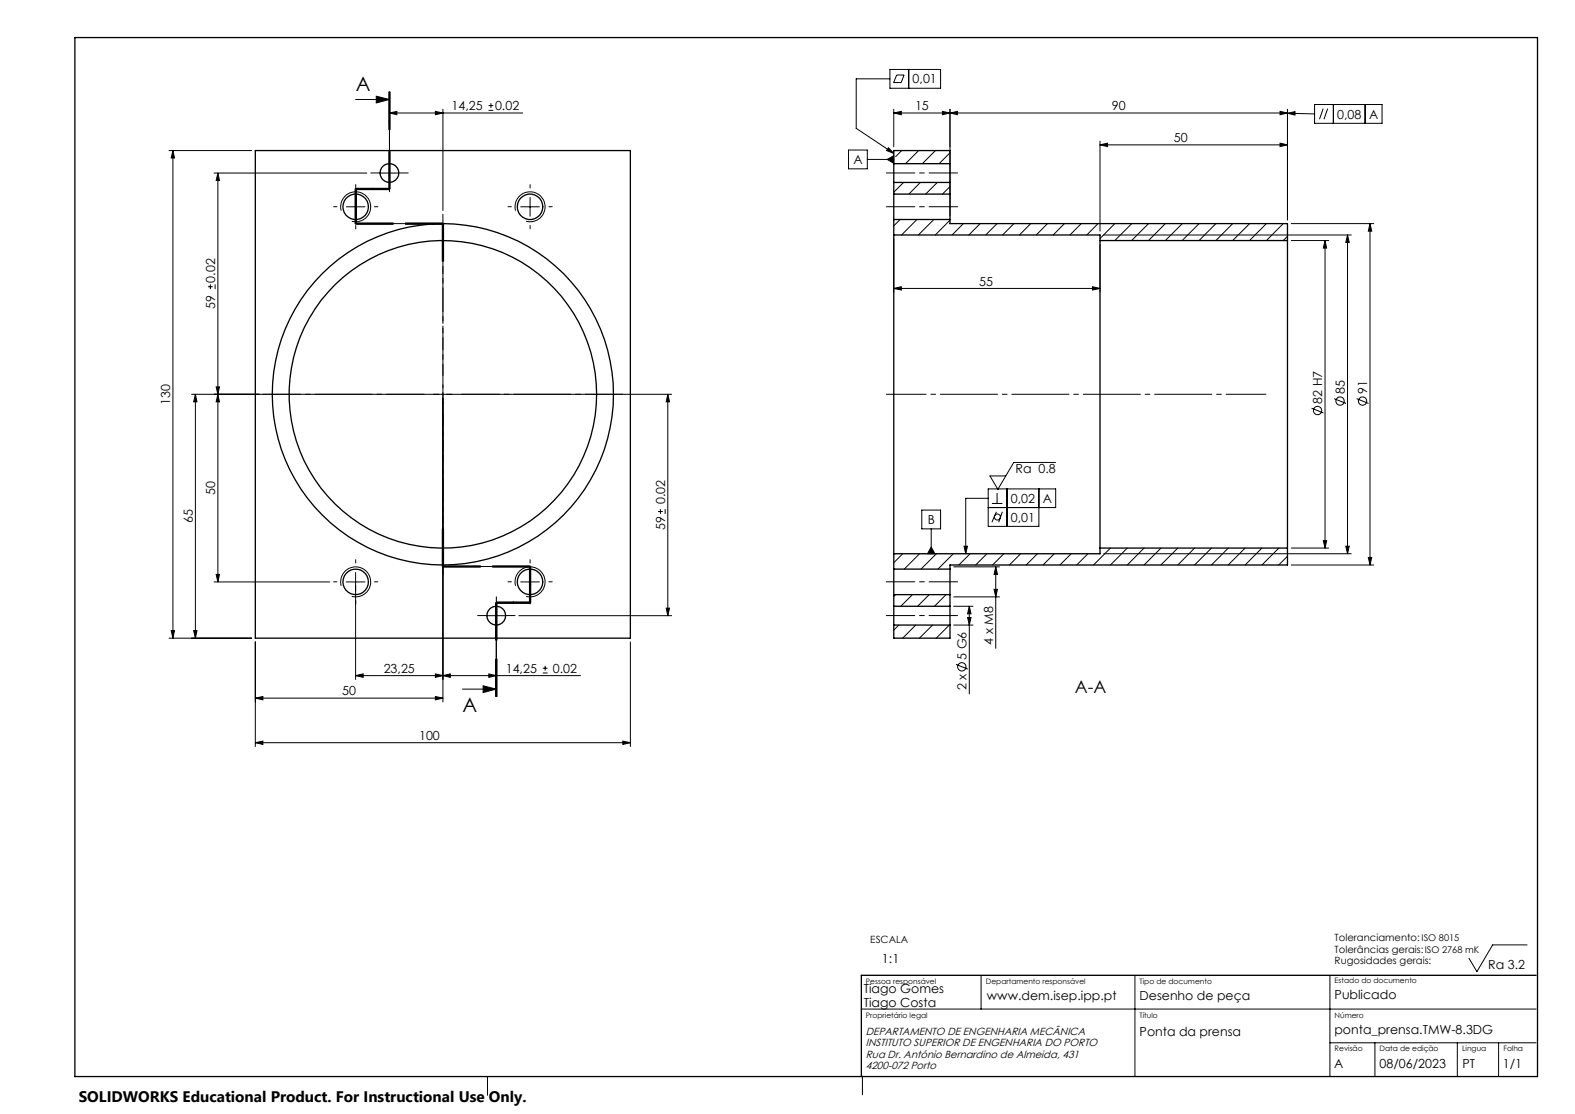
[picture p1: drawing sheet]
<svg xmlns="http://www.w3.org/2000/svg" width="420mm" height="297mm" viewBox="0 0 420 297" stroke-linecap="round" stroke-linejoin="round" font-family="sans-serif">
<g fill="none" stroke="#000" stroke-width=".35">
<path d="M20 10h390v277h-390zM68.1 40.1h100v130h-100zM238.3 51.7v6.8M238.3 43.6v5M238.3 43.6v-3.5h15v3.5M238.3 48.6v3.1M238.3 58.5v4.1M238.3 58.5h15M238.3 51.7h15M238.3 48.6h15M238.3 43.6h15M253.3 51.7v6.8"/>
<path d="M253.3 43.6v5M253.3 48.6v3.1M253.3 58.5v1.1h90v4.5M238.3 62.6v85M238.3 62.6h55v1.5M293.3 64.1v82M293.3 64.1h50M343.3 64.1v82M238.3 151.7v6.8M238.3 147.6v4.1M238.3 158.5v3.1M238.3 151.7h15"/>
<path d="M238.3 158.5h15M253.3 151.7v6.8M253.3 158.5v3.1M293.3 146.1v1.5h-55M293.3 146.1h50M343.3 146.1v4.5h-90v1.1M238.3 161.6v5M238.3 166.6v3.5h15v-3.5M238.3 161.6h15M238.3 166.6h15M253.3 161.6v5M409.6 260h-179.9v27"/>
<circle cx="94.9" cy="55.1" r="3.4"/>
<circle cx="103.8" cy="46.1" r="2.5"/>
<circle cx="141.3" cy="55.1" r="3.4"/>
<circle cx="118.1" cy="105.1" r="45.5"/>
<circle cx="118.1" cy="105.1" r="41"/>
<circle cx="94.8" cy="155.1" r="3.4"/>
<circle cx="141.3" cy="155.1" r="3.4"/>
<circle cx="132.4" cy="164.1" r="2.5"/>
</g>
<g fill="none" stroke="#000" stroke-width=".27">
<path d="M237.3 18.5h13.5v5h-13.5zM239.1 20h2l-.8 2h-2zM242.3 18.5v5M94.8 26.5h9.1M100.3 25.6l3.6 .9-3.6 .9zM103.7 24.5v10M103.9 30.1l1.9-.4v.9zM103.9 30.1h35.5M103.9 24.5v15.6M104 24.5v10M116.1 29.7l2 .4-2 .5zM118.1 29.1v27"/>
<path d="M130.3 29.4h1.3M130.3 28.1h1.3M130.9 27.5v1.3M236.9 39.4l1.4 1.5-1.9-.8zM237.3 21h-9v13.2l10 6.7M238.3 30.1l2-.4v.9zM238.3 29.1v10M251.3 29.7l2 .4-2 .5zM253.3 30.1l2-.4v.9zM253.3 29.1v28.4M293.3 38.6l2-.4v.9zM293.3 37.6v24"/>
<path d="M293.3 38.6h50M341.3 38.2l2 .4-2 .5zM341.3 29.7l2 .4-2 .5zM343.3 30.2l7.3 .2M343.3 30.2l2-.4v.9zM343.3 30.1h-105M343.3 29.1v29.5M350.6 27.9h17.9v5h-17.9zM352.8 29l-.9 2.8M354 29l-.9 2.8M355.6 27.9v5M364 27.9v5"/>
<path d="M45.1 40.1h22M46.1 40.1l.4 2h-.9zM46.1 40.1v130M57.1 46.1h40.7M58.1 46.1v109M58.1 46.1l.4 2h-.9zM91 56.2a4 4 0 0 1 3.5-5.1 4 4 0 0 1 4.3 4.4 4 4 0 0 1-5 3.5M92.4 55.1h4.9M94.7 50.4v9.2M94.8 52.6v5M94.9 50.6h9M94.9 50.2h9"/>
<path d="M94.9 59.4h10M94.9 59.8h10M95 50.4v9.2M101.4 46.1h4.9M103.7 40.4v10M103.9 40.4v10h-9v9.2h10M104 40.4v10M108.1 59.6h10v10M108.1 59.4h10M108.1 59.8h10M117.9 59.6v10M118.3 59.6v10"/>
<path d="M137.5 56.2a4 4 0 0 1 3.5-5.1 4 4 0 0 1 4.3 4.4 4 4 0 0 1-5 3.5M138.9 55.1h4.9M141.4 52.6v5M226.3 40h5v5h-5zM231.3 42.5h7M236.6 42.5l1.7-1v2zM240 58.5l-1.7 1.7M240.5 40.1l-1.7 1.7M240.9 48.6l-2.6 2.7M244.5 58.5l-4.1 4.1M245 40.1l-3.5 3.5M245.4 48.6l-3 3.1"/>
<path d="M249 58.5l-4.1 4.1M249.4 40.1l-3.4 3.5M249.9 48.6l-3.1 3.1M253.3 58.7l-3.9 3.9M253.3 49.7l-2 2M253.3 40.7l-2.9 2.9M256.9 59.6l-3 3M261.4 59.6l-3 3M265.9 59.6l-3 3M270.4 59.6l-3 3M274.8 59.6l-2.9 3M279.3 59.6l-3 3"/>
<path d="M283.8 59.6l-3 3M288.3 59.6l-3 3M292.8 59.6l-3 3M297.3 59.6l-4 4M301.8 59.6l-4.5 4.5M306.3 59.6l-4.5 4.5M310.8 59.6l-4.5 4.5M315.3 59.6l-4.5 4.5M319.8 59.6l-4.6 4.5M324.2 59.6l-4.4 4.5M328.7 59.6l-4.5 4.5M333.2 59.6l-4.5 4.5"/>
<path d="M337.7 59.6l-4.5 4.5M342.2 59.6l-4.5 4.5M344.3 59.6h22M365.3 59.6v91M365.3 59.6l.5 2h-.9zM55.5 76.4h1.2M56.1 75.8v1.3M57.4 75.8v1.3M238.3 76.9l2-.5v.9zM238.3 63.6v14.3M238.3 76.9h55M291.3 76.4l2 .5-2 .4z"/>
<path d="M293.3 65.1v12.8M294.3 62.6h66M343.3 63l-1.1 1.1M344.3 64.1h10M353.3 64.1l.5 2h-.9zM353.3 64.1v82M359.3 62.6l.5 2h-.9zM359.3 62.6v85M52.1 105.1l.4 2h-.9zM52.1 105.1v65M57.6 103.1h.9l-.4 2zM58.1 105.1l.4 2h-.9z"/>
<path d="M118.1 102.6v84.5M178.1 105.1l.4 2h-.8zM178.1 105.1v59M179.1 105.1h-128M349.7 108.8l3.2 1.3M355.8 106.3l3.2 1.3M361.8 106.3l3.1 1.3M175.5 136.4h1.2M176.1 135.7v1.3M177.4 135.7v1.3M245.8 136h5v5h-5zM263.5 132.9h-6v14.7"/>
<path d="M264.5 134.2h2.8M265.7 136.5l-1.2 2.7M265.9 131.4v2.8M267.3 136.5l-1 2.7M268.5 130.3v10M277 130.3v10h-13.5v-10h18v5h-18M281.5 123.3h-11.2l-4.2 7.2-2.1-3.6h4.2M57.1 155.1h30.8M57.6 153.1h.9l-.4 2zM91 156.2a4 4 0 0 1 3.5-5.1 4 4 0 0 1 4.3 4.4 4 4 0 0 1-5 3.5M92.4 155.1h4.9M94.8 152.6v28.5"/>
<path d="M117.9 141v10M118.1 151h10M118.1 150.9h10M118.1 151.2h10M118.3 141v10M131.4 151h10v9.7h-9v25M131.4 150.9h10M131.4 151.2h10M137.5 156.2a4 4 0 0 1 3.5-5.1 4 4 0 0 1 4.3 4.4 4 4 0 0 1-5 3.5M138.9 155.1h4.9M141.2 151v9.7M141.5 151v9.7"/>
<path d="M238.8 158.5l-.5 .5M240.7 147.6l-2.4 2.4M243.3 158.5l-3.1 3.1M245.2 147.6l-4.1 4.1M247.8 158.5l-3.1 3.1M248.3 141v6.6M248.3 145.9l1 1.7h-2zM249.2 148.1l-3.6 3.6M249.7 147.6l-.4 .4M252.3 158.5l-3.1 3.1M254.2 147.6l-4.1 4.1M254.3 151.1h12.2"/>
<path d="M254.3 159.1h12.2M257.1 145.6h.9l-.5 2zM258.7 147.6l-3 3M263.2 147.6l-3 3M265.1 157.1h.9l-.5 2zM265.5 151.1l.5 2h-.9zM265.5 151.1v21.8M267.7 147.6l-3 3M272.2 147.6l-3 3M276.6 147.6l-3 3M281.1 147.6l-3 3M285.6 147.6l-3 3"/>
<path d="M290.1 147.6l-3 3M294.3 147.6h66M296.1 146.1l-4.5 4.5M300.6 146.1l-4.5 4.5M305.1 146.1l-4.5 4.5M309.6 146.1l-4.5 4.5M314.1 146.1l-4.5 4.5M318.6 146.1l-4.5 4.5M323.1 146.1l-4.5 4.5M327.6 146.1l-4.6 4.5M332 146.1l-4.5 4.5M336.5 146.1l-4.5 4.5"/>
<path d="M341 146.1l-4.5 4.5M343.3 148.3l-2.3 2.3M344.3 150.6h22M344.3 146.1h10M352.9 144.1h.9l-.5 2zM358.9 145.6h.9l-.5 2zM364.9 148.6h.9l-.5 2zM45.1 170.1h22M45.6 168.1h.9l-.4 2zM51.6 168.1h.9l-.4 2zM68.1 171.1v27.9M116.1 179.7l2 .4-2 .5z"/>
<path d="M129.9 164.1h4.9M130.4 179.7l1.9 .4-1.9 .5zM132.2 160.7v10M132.2 175.7v10M132.4 160.8h9M132.4 160.5h9M132.5 175.7v10zM132.5 160.7v10M138.4 164.1h40.7M144.7 179.4h1.3M144.7 178.1h1.3M145.4 177.5v1.3"/>
<path d="M168.1 171.1v27.9M177.7 162.1h.8l-.4 2zM239.7 166.6l-1.4 1.4M244.2 166.6l-3.5 3.5M248.7 166.6l-3.5 3.5M253.2 166.6l-3.5 3.5M254.3 161.6h5.2M254.3 166.6h5.2M254.9 177.1l3.2 1.3M258 164.6h.9l-.4 2zM258.5 161.6l.4 2.1h-.9zM258.5 161.6v23.4"/>
<path d="M68.1 198l2-.4v.9zM68.1 186.1l2-.4v.9zM68.1 198h100M68.1 186.1h50M94.8 180.1l2-.4v.9zM116.1 185.7l2 .4-2 .5zM118.1 180.1l2-.4v.9zM123.3 183.7h9M128.8 182.8l3.5 .9-3.5 .9zM154.8 180.1h-60M166.1 197.6l2 .4-2 .5zM407.2 251.9h-9.2l-4.2 7.1-2.1-3.5"/>
<path d="M229.6 269h180M261.6 260v9M302.6 260v27M354.6 260v27M354.6 278h55M366.6 278v9M388.6 278v9M399.6 278v9M130 287v5M230 286.9v5"/>
<circle cx="351.4" cy="109.4" r="1.11"/>
<circle cx="357.3" cy="106.9" r="1.1"/>
<circle cx="363.3" cy="106.9" r="1.1"/>
<circle cx="266" cy="137.8" r=".8"/>
<circle cx="256.5" cy="177.8" r="1.11"/>
</g>
<path d="M113.1 105.1h-43M118.1 100.1v-43M118.1 110.1v43M123.1 105.1h43" fill="none" stroke="#000" stroke-width=".27" stroke-dasharray="15.2 1.3 1.3 1.3" stroke-dashoffset="5.2"/>
<g fill="none" stroke="#000" stroke-width=".27" stroke-dasharray="15.2 1.3 1.3 1.3">
<path d="M89.9 55.1h-.9M94.9 50.1v-.9M99.9 55.1h.9M101.4 46.1h-2.5M103.9 43.6v-2.5M103.9 48.6v2.5M106.4 46.1h2.5M136.4 55.1h-.9M141.4 50.1v-.9M146.4 55.1h.9M94.9 60.1v.9M141.4 60.1v.9"/>
<path d="M89.9 155.1h-.9M94.9 150.1v-.9M99.9 155.1h.9M136.4 155.1h-.9M141.4 150.1v-.9M146.4 155.1h.9M94.9 160.1v.9M129.9 164.1h-2.5M132.4 161.6v-2.5M132.4 166.6v2.5M134.9 164.1h2.5M141.4 160.1v.9"/>
</g>
<path d="M132.4 160.7v25" fill="none" stroke="#000" stroke-width=".27" stroke-dasharray="6.3 1.3 1.3 1.3" stroke-dashoffset=".8"/>
<path d="M94.9 50.4h9M132.4 160.7h9" fill="none" stroke="#000" stroke-width=".27" stroke-dasharray="6.3 1.3 1.3 1.3" stroke-dashoffset="3.8"/>
<path d="M141.4 160.7v-9.7" fill="none" stroke="#000" stroke-width=".27" stroke-dasharray="6.3 1.3 1.3 1.3" stroke-dashoffset="3.4"/>
<path d="M118.1 59.6h-23.2M141.4 151h-23.3" fill="none" stroke="#000" stroke-width=".27" stroke-dasharray="6.3 1.3 1.3 1.3" stroke-dashoffset="1.7"/>
<path d="M118.1 151v-91.4" fill="none" stroke="#000" stroke-width=".27" stroke-dasharray="6.3 1.3 1.3 1.3" stroke-dashoffset="3.2"/>
<path d="M94.9 59.6v-9.2" fill="none" stroke="#000" stroke-width=".27" stroke-dasharray="6.3 1.3 1.3 1.3" stroke-dashoffset="3.6"/>
<path d="M103.9 50.4v-25.9" fill="none" stroke="#000" stroke-width=".27" stroke-dasharray="6.3 1.3 1.3 1.3" stroke-dashoffset=".4"/>
<path d="M236.4 55.1h19M255.4 46.1h-19M236.4 155.1h19M255.4 164.1h-19" fill="none" stroke="#000" stroke-width=".27" stroke-dasharray="15.2 1.3 1.3 1.3" stroke-dashoffset="7.6"/>
<path d="M337.6 105.1h-101.2" fill="none" stroke="#000" stroke-width=".27" stroke-dasharray="15.2 1.3 1.3 1.3" stroke-dashoffset="4.6"/>
<g fill="#000">
<path d="M238.3 30.1l2-.4v.9zM251.3 29.7l2 .4-2 .5z"/>
<path d="M343.3 30.2l2-.4v.9zM257.1 145.6h.9l-.5 2zM236.6 42.5l1.7 1v-2zM248.3 145.9l1 1.7h-2zM236.9 39.4l1.4 1.5-1.9-.8z"/>
<path d="M341.3 38.2l2 .4-2 .5zM293.3 38.6l2-.4v.9zM291.3 76.4l2 .5-2 .4zM238.3 76.9l2-.5v.9z"/>
<path d="M341.3 29.7l2 .4-2 .5zM253.3 30.1l2-.4v.9z"/>
<path d="M46.1 40.1l.4 2h-.9zM45.6 168.1h.9l-.4 2zM52.1 105.1l.4 2h-.9zM51.6 168.1h.9l-.4 2zM353.3 64.1l.5 2h-.9zM352.9 144.1h.9l-.5 2zM359.3 62.6l.5 2h-.9zM358.9 145.6h.9l-.5 2zM258.5 161.6l.4 2.1h-.9zM258 164.6h.9l-.4 2z"/>
<path d="M58.1 105.1l.4 2h-.9zM57.6 153.1h.9l-.4 2zM58.1 46.1l.4 2h-.9zM57.6 103.1h.9l-.4 2z"/>
<path d="M265.5 151.1l.5 2h-.9zM265.1 157.1h.9l-.5 2z"/>
<path d="M364.9 148.6h.9l-.5 2zM365.3 59.6l.5 2h-.9z"/>
<path d="M177.7 162.1h.8l-.4 2zM178.1 105.1l.4 2h-.8z"/>
<path d="M68.1 198l2-.4v.9zM166.1 197.6l2 .4-2 .5zM68.1 186.1l2-.4v.9zM116.1 185.7l2 .4-2 .5z"/>
<path d="M94.8 180.1l2-.4v.9zM116.1 179.7l2 .4-2 .5z"/>
<path d="M128.8 182.8l3.5 .9-3.5 .9zM100.3 25.6l3.6 .9-3.6 .9z"/>
<path d="M130.4 179.7l1.9 .4-1.9 .5zM118.1 180.1l2-.4v.9zM116.1 29.7l2 .4-2 .5zM103.9 30.1l1.9-.4v.9z"/>
</g>
<g font-size="5.3">
<text x="94.9" y="24.1">A</text>
<text x="123.4" y="189.8">A</text>
</g>
<text font-size="4.7" x="286.6" y="184.9">A-A</text>
<text font-size="4.1" x="21" y="293.7">SOLIDWORKS Educational Product. For Instructional Use Only.</text>
<g font-size="3.3">
<text x="243.4" y="22.3">0,01</text>
<text x="120.4" y="29.4">14,25</text>
<text x="132" y="29.4">0.02</text>
<text x="244" y="29.4">15</text>
<text x="296.5" y="29.4">90</text>
<text x="356.6" y="31.6">0,08</text>
<text x="365.1" y="31.6">A</text>
<text x="313" y="37.9">50</text>
<text x="227.6" y="43.8">A</text>
<text x="57.3" y="75.3" transform="rotate(-90 57.3 75.3)">0.02</text>
<text x="261.1" y="76.1">55</text>
<text x="57.3" y="82.3" transform="rotate(-90 57.3 82.3)">59</text>
<text x="45.4" y="107.9" transform="rotate(-90 45.4 107.9)">130</text>
<text x="352.6" y="107.6" transform="rotate(-90 352.6 107.6)">82 H7</text>
<text x="358.6" y="105.1" transform="rotate(-90 358.6 105.1)">85</text>
<text x="364.6" y="105.1" transform="rotate(-90 364.6 105.1)">91</text>
<text x="57.4" y="132" transform="rotate(-90 57.4 132)">50</text>
<text x="270.8" y="126.1">Ra 0.8</text>
<text x="177.3" y="134.3" transform="rotate(-90 177.3 134.3)">0.02</text>
<text x="269.6" y="134.1">0,02</text>
<text x="278.1" y="134.1">A</text>
<text x="51.4" y="139.5" transform="rotate(-90 51.4 139.5)">65</text>
<text x="177.3" y="141.3" transform="rotate(-90 177.3 141.3)">59</text>
<text x="247.4" y="139.7">B</text>
<text x="269.6" y="139.1">0,01</text>
<text x="264.8" y="171.9" transform="rotate(-90 264.8 171.9)">4 x M8</text>
<text x="102.3" y="179.4">23,25</text>
<text x="134.9" y="179.4">14,25</text>
<text x="147.4" y="179.4">0.02</text>
<text x="257.7" y="175.9" transform="rotate(-90 257.7 175.9)">5 G6</text>
<text x="91.3" y="185.4">50</text>
<text x="257.7" y="184.1" transform="rotate(-90 257.7 184.1)">2 x</text>
<text x="111.8" y="197.3">100</text>
<text x="235.2" y="256.7">1:1</text>
<text x="396.8" y="258.3">Ra 3.2</text>
<text x="230.4" y="264.9">Tiago Gomes</text>
<text x="230.4" y="268.4">Tiago Costa</text>
<text x="263.2" y="266.5">www.dem.isep.ipp.pt</text>
<text x="303.9" y="266.5">Desenho de peça</text>
<text x="355.9" y="266.5">Publicado</text>
<text x="355.8" y="275.7">ponta_prensa.TMW-8.3DG</text>
<text x="303.9" y="276.1">Ponta da prensa</text>
<text x="355.8" y="284.7">A</text>
<text x="367.9" y="284.7">08/06/2023</text>
<text x="390" y="284.7">PT</text>
<text x="400.8" y="284.7">1/1</text>
</g>
<g font-size="2.8">
<text x="230.9" y="276">DEPARTAMENTO DE ENGENHARIA MECÂNICA</text>
<text x="230.9" y="282">Rua Dr. António Bernardino de Almeida, 431</text>
<text x="230.9" y="279">INSTITUTO SUPERIOR DE ENGENHARIA DO PORTO</text>
<text x="230.9" y="285">4200-072 Porto</text>
</g>
<g font-size="2.7">
<text x="232.1" y="251.4">ESCALA</text>
<text x="355.9" y="250.8">Toleranciamento: ISO 8015</text>
<text x="355.9" y="254">Tolerâncias gerais:ISO 2768 mK</text>
<text x="355.9" y="257.1">Rugosidades gerais:</text>
</g>
<g font-size="2">
<text x="230.9" y="262.3">Pessoa responsável</text>
<text x="262.9" y="262.3">Departamento responsável</text>
<text x="303.9" y="262.3">Tipo de documento</text>
<text x="355.9" y="262.1">Estado do documento</text>
<text x="230.9" y="271.3">Proprietário legal</text>
<text x="303.9" y="271.3">Título</text>
<text x="355.9" y="271.3">Número</text>
<text x="355.9" y="280.3">Revisão</text>
<text x="367.9" y="280.3">Data de edição</text>
<text x="389.9" y="280.3">Lingua</text>
<text x="400.9" y="280.3">Folha</text>
</g>
</svg>
